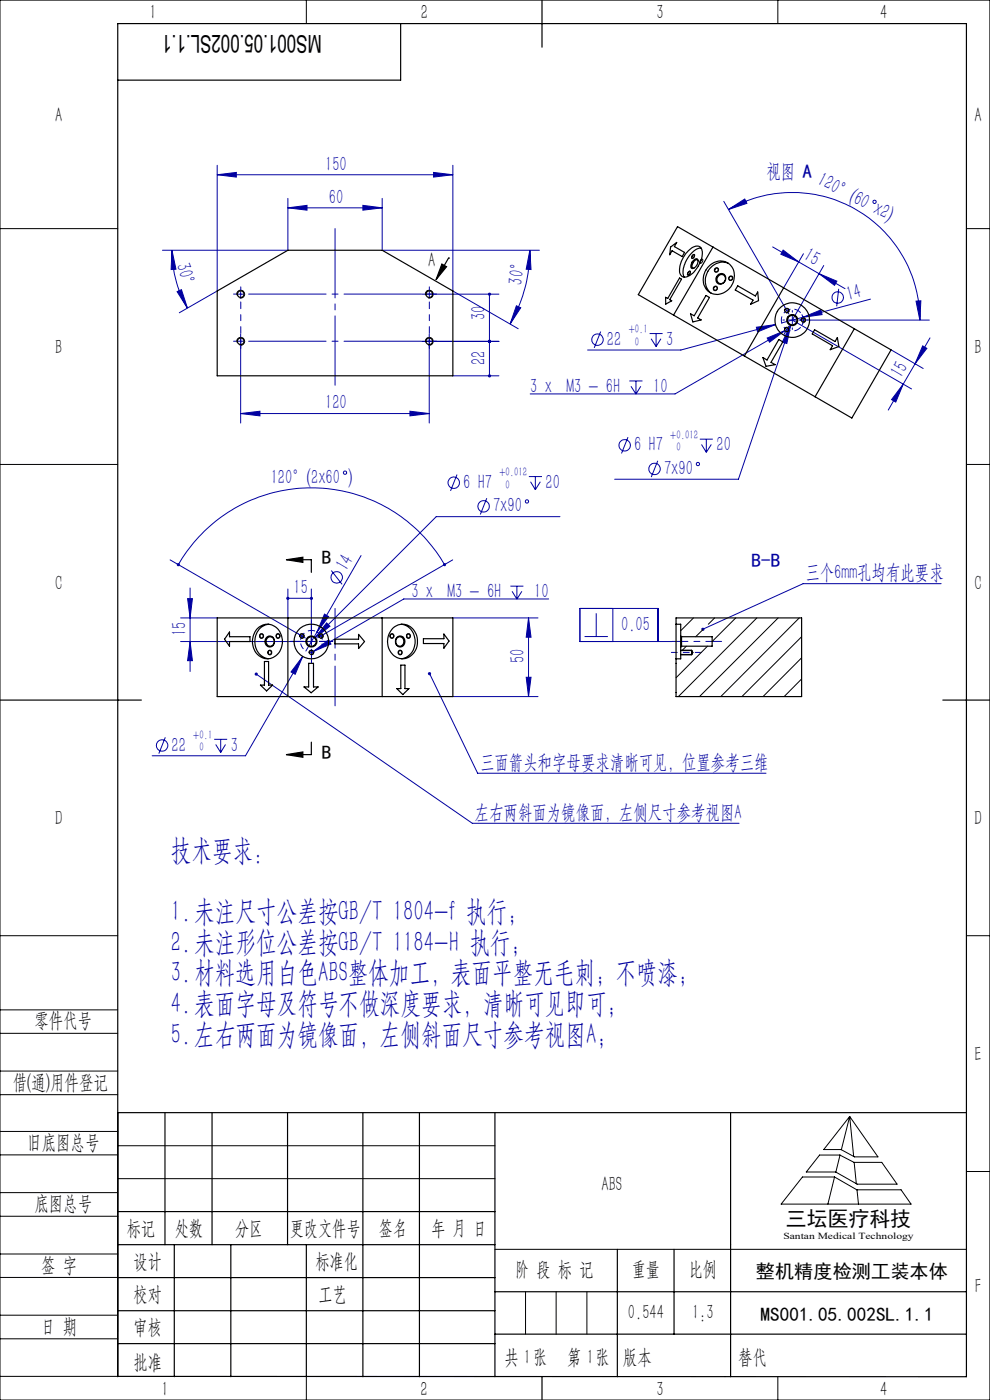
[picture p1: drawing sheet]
<svg xmlns="http://www.w3.org/2000/svg" width="210mm" height="297mm" viewBox="0 0 210 297" stroke-linecap="round" stroke-linejoin="round" font-family="sans-serif">
<g fill="none" stroke="#0000a0" stroke-width=".21">
<path d="M46.1 37.1l4-.5v1zM46.1 35.1v26.6l-8.1 4.7M46.1 37.1h50M92 36.6l4.1 .5-4.1 .5zM96.1 35.1v26.6l13.8 8M36.5 53.1l.8 4-1 .1zM36.5 53.1a25 25 0 0 0 3.3 12.3M61.1 44.1l4-.5v1zM61.1 42.1v11h-26.6M61.1 44.1h20M77 43.6l4.1 .5-4.1 .5zM81.1 42.1v11h33.3"/>
<path d="M112.4 53.1l.2 4.1-1-.1zM112.4 53.1a31.3 31.3 0 0 1-4.2 15.7M153.5 42.7l12.8 22.1M154.5 44.4l3.5-2.2 .4 .9zM154.5 44.4a27.1 27.1 0 0 1 40.6 23.5M163.9 52.4l15.3 8.8M166.1 53.1l3.3 2.5-3.8-1.7zM170.4 53.8l-4.2 7.3M173.7 58.1l3.8 1.6-.5 .8zM174.7 56.3l-6.6 11.6 25.3 14.6M37.6 61.9l.9-.4 1.3 3.9zM50.2 62.4h1.7"/>
<path d="M51 61.6v1.6M51 70.9v18.8M89.5 72.4h16.3M89.5 62.4h16.3M91.1 70.9v18.8M96.1 79.7h9.7M103.8 62.4v17.3M109.5 64.9l1 .4-2.3 3.5zM127.4 70.3l-1.4 3.5M137.8 70.8h2.7M138.1 71.9l1.1 1.6M139.2 70.8v2.7"/>
<path d="M140.2 71.9l-1 1.6M160.4 69.4l4.1-.5-3.8 1.5zM162.7 71.7l3.8-1.6-3.3 2.5zM164.5 68.9l-20.1 5.4h-19.8M166.5 65.2l.4 .7M166.5 70.1l-23.3 13.5h-30.7M166.9 65.9l.4 .7M166.9 65.9l-.6 .5M167.7 65.6l-.8 .3M167.7 68.9l-.8 4-1-.3zM167.7 68.9l-11.1 32.8h-26.2M170.1 66.7l.1 .2a2.31 2.31 0 0 1-.1 2"/>
<path d="M170.3 67.3l3.8-1.5 .3 .9zM171.6 67.9h25.5M177.9 61.3l-.4 3.7M184.6 63.5l-18.8 5M189 74.2l6.8 4M194.1 77.2l-5.7 9.8M194.3 63.9l1-.1-.2 4.1zM195.7 73.4l.9 .5-2.5 3.3zM197.3 71.7l-3.2 5.5M51 87.7l4.1-.5v1zM51 87.7h40.1M87 87.2l4.1 .5-4.1 .5z"/>
<path d="M133.2 92.7l-1.4 3.5M133.5 80.8h2.8M133.8 81.9l1.1 1.7M134.9 80.8v2.8M135.9 81.9l-1 1.7M139.5 97.8l-1.4 3.4M148.4 93.2h2.8M148.8 94.3l1 1.7M149.8 93.2v2.8M150.9 94.3l-1.1 1.7M191.6 81.5l-1.6 3.8-.9-.5zM36.1 118.8l26.8 15.5"/>
<path d="M37.8 119.8a32.6 32.6 0 0 1 56.5 0M76.6 117.9l-9.4 16.2M96 118.8l-26.9 15.5M96.9 100.7l-1.3 3.4M103.3 105.7l-1.4 3.4M112.2 101.1h2.8M112.5 102.2l1.1 1.7M113.6 101.1v2.8M114.6 102.2l-1 1.7M118.8 109.6h-26.3l-25.8 25.8M38.3 131.1h7.8M39.8 127h1l-.5 4.1z"/>
<path d="M40.3 124.7v17.7M40.3 136.1l.5 4.1h-1zM61.1 125v6.1M61.1 126.9h4.9M63.3 134.5l.7 .4M64 134.9l.8 .5M64 134.9l-.3 .8M64.2 139.3l-1.6 3.7-.9-.4zM64.2 139.3l-12.1 21h-19.8M64.6 134.3l-.6 .6M66 125v11.9M66.4 138.2l3.3-2.5 .5 .9z"/>
<path d="M66.9 136.1h-28.6M67.2 134.1l.6 .5 .5 .7M67.2 134.1l-2.3 4M68.8 130.3l.9 .5-2.5 3.3zM69.3 132.1l.7 .8-3.3 2.5zM70.3 121l2.3 3M96.1 131.1h18M108.3 124.4h2.7M108.6 125.4l1 1.7M109.6 124.4v2.7M110.7 125.4l-1.1 1.7M112.1 131.1l.5 4.1h-1z"/>
<path d="M112.1 131.1v16.7M116.4 127.1h-30.7l-19.3 11.1M124 135h4.9M126.5 130.1v4.9M130 129.1v7M139.6 136.1v-7h-16.6v7h19.6M199.6 123.8h-29.2l-21.3 9.7M35.1 156.4l-1.4 3.5M45.4 156.8h2.8M45.8 157.9l1 1.7M46.8 156.8v2.8M47.8 157.9l-1 1.7"/>
<path d="M54.4 143l45.8 31.7h56.6M91.1 142.9l10.2 21.1h61.2M96.1 147.8h18M111.6 143.7h1l-.5 4.1z"/>
<circle cx="185.5" cy="42.8" r=".34"/>
<circle cx="126.7" cy="72.1" r="1.21"/>
<circle cx="177.7" cy="63.1" r="1.2"/>
<circle cx="132.5" cy="94.5" r="1.22"/>
<circle cx="138.8" cy="99.5" r="1.22"/>
<circle cx="148" cy="98.4" r=".35"/>
<circle cx="73.2" cy="100.3" r=".36"/>
<circle cx="96.2" cy="102.4" r="1.22"/>
<circle cx="102.6" cy="107.4" r="1.21"/>
<circle cx="111.8" cy="106.4" r=".36"/>
<circle cx="71.4" cy="122.5" r="1.22"/>
<circle cx="34.4" cy="158.1" r="1.22"/>
</g>
<g fill="none" stroke="#000" stroke-width=".25">
<path d="M85 5v12h-60M115 0v10M93.7 56l1 .6-2.2 2.7zM95.1 54.7h.1M95.1 54.7l-2.6 4.6M60.7 118.7l3.5-.5v1.1zM60.7 118.7h5.3v2.7M146.7 137.9v1M0 148.5h30M66 157.4v2.7h-5.3M200 148.5h10M60.7 160.1l3.5-.6v1.2z"/>
<path d="M25 236h180M35 236v28.1M45 236v28.1M61 236v28.1M77 236v56.1M89 236v56.1M105 236v56.1M155 236v56.1M25 257h80M25 264.1h80M25 271h80M25 278.1h80"/>
<path d="M37 264.1v28M49 264.1v28M65 264.1v28M105 274h100M131 265v27.1M143 265v18M25 292l180 .1v-287.1h-180v287.1M25 285h80M105 283h100M115 292v5"/>
</g>
<g fill="none" stroke="#000" stroke-width=".21">
<path d="M0 0h210v297h-210zM65 0v5M165 0v5M0 48.5h25M146 57.7l.3-.2a.5 .5 0 0 1 0 .6 .5 .5 0 0 1-.5 .2zM147 54a.27 .27 0 0 1 .4 .1 .27 .27 0 0 1-.2 .4 .32 .32 0 0 1-.2 .4 .32 .32 0 0 1-.4-.2 .32 .32 0 0 1 .2-.4zM148.7 55.1a.27 .27 0 0 1 .4 0 .27 .27 0 0 1-.1 .4l-.2 .3a.27 .27 0 0 1-.4-.1 .27 .27 0 0 1 .2-.4zM205 48.5h5M50.2 62.6a.84 .84 0 0 1 .8-1 .84 .84 0 0 1 .9 .9 .84 .84 0 0 1-1.1 .7M50.2 72.6a.83 .83 0 0 1 .7-1 .83 .83 0 0 1 1 .8 .83 .83 0 0 1-1.1 .8M90.2 72.6a.82 .82 0 0 1 .7-1 .82 .82 0 0 1 1 .8 .82 .82 0 0 1-1.1 .8M90.2 62.6a.83 .83 0 0 1 .8-1 .83 .83 0 0 1 .9 .9 .83 .83 0 0 1-1.1 .7"/>
<path d="M166.4 66a.5 .5 0 0 1 .4-.6 .5 .5 0 0 1 .6 .5 .5 .5 0 0 1-.6 .5M166.4 70.1a.51 .51 0 0 1 .4-.7 .51 .51 0 0 1 .6 .6 .51 .51 0 0 1-.6 .4M169.9 68a.51 .51 0 0 1 .4-.6 .51 .51 0 0 1 .6 .6 .51 .51 0 0 1-.6 .4M0 98.5h25M205 98.5h5M63.5 135a.5 .5 0 0 1 .5-.6 .5 .5 0 0 1 .5 .6 .5 .5 0 0 1-.6 .4M65.6 138.6a.5 .5 0 0 1 .4-.7 .5 .5 0 0 1 .6 .6 .5 .5 0 0 1-.7 .4M67.6 135a.5 .5 0 0 1 .4-.6 .5 .5 0 0 1 .6 .6 .5 .5 0 0 1-.7 .4M144.4 137.9h2.3M144.4 138.9h2.3M0 198.5h25M205 198.5h5"/>
<path d="M0 214.2h25M0 219.2h25M0 232.2h25M0 227.2h25M25 236v56h-25M180.2 236.9l6 8.5h-4.9l-2.9-1.5h-3.7zM180.2 236.9l-1.7 7M180.2 236.9l.9 8.4M0 245h25M0 240h25M0 258h25M0 253h25"/>
<path d="M25 243.1h80M25 250h80M170.2 249.7h6.8l4.8 2.7h9.3l2.2 3h-27.6zM173.8 245h4.4l3 1.6h5.8l3.3 4.6h-8.5l-4.5-2.6h-6.3zM177 249.7l-1.4 5.7M178.2 245l-.9 3.6M181.2 246.6l.4 4.5M181.8 252.4l.3 3M205 248.5h5M0 271h25M0 266h25M0 279h25"/>
<path d="M105 265h100M111.5 274v9M118 274v9M124.5 274v9M0 284h25M65 292.1v4.9M153.7 292h.1M165 292v5"/>
<circle cx="152" cy="57.3" r=".47"/>
<circle cx="155" cy="59" r=".47"/>
<circle cx="151.8" cy="61.2" r=".46"/>
<circle cx="55.5" cy="134.9" r=".47"/>
<circle cx="57.3" cy="138.4" r=".47"/>
<circle cx="59" cy="134.9" r=".47"/>
<circle cx="83.1" cy="134.9" r=".46"/>
<circle cx="84.8" cy="138.4" r=".46"/>
<circle cx="86.6" cy="134.9" r=".46"/>
</g>
<path d="M165.9 67.1l-.2 .8 .2 .8M166.9 69.9l.8 .3M166.9 69.9l-.6-.5M168.5 70.2l.7-.3 .6-.5M169.8 66.4l-.6-.5-.7-.3M170.4 67.9l-.1-.8M170.4 67.9l-.1 .8M66.8 133.9l-.7-.2-.8 .2M68.1 134.9l-.5-.6M68.1 134.9l.3 .8" fill="none" stroke="#0000a0" stroke-width=".21" stroke-dasharray="30.5 1.3 1.3 1.3" stroke-linecap="butt"/>
<path d="M63.8 136.5a2.33 2.33 0 0 0 2.3 1.9 2.33 2.33 0 0 0 2.3-1.9" fill="none" stroke="#0000a0" stroke-width=".21" stroke-dasharray="30.5 1.3 1.3 1.3" stroke-dashoffset="29.2" stroke-linecap="butt"/>
<path d="M71.1 81.7v-33.2" fill="none" stroke="#0000a0" stroke-width=".21" stroke-dasharray="30.5 1.3 1.3 1.3" stroke-dashoffset="15.8"/>
<path d="M71.1 149.7v-20.6" fill="none" stroke="#0000a0" stroke-width=".21" stroke-dasharray="30.5 1.3 1.3 1.3" stroke-dashoffset="22.1"/>
<path d="M153.1 136.1h-10.5" fill="none" stroke="#0000a0" stroke-width=".21" stroke-dasharray="30.5 1.3 1.3 1.3" stroke-dashoffset="27.1"/>
<path d="M148.7 138.4h-6.3" fill="none" stroke="#0000a0" stroke-width=".21" stroke-dasharray="30.5 1.3 1.3 1.3" stroke-dashoffset="29.2"/>
<g fill="none" stroke="#0000a0" stroke-width=".21" stroke-dasharray="30.5 1.3 1.3 1.3">
<path d="M50.2 62.4h-.7M50.2 72.4h-.7M51.1 61.6v-.7M51.1 72.4v-.8M51.1 72.4h-.9M51.1 72.4v.8M51.1 72.4h.8M51.1 73.2v.7M91.1 62.4v-.8M91.1 62.4h-.9M91.1 62.4v.8M91.1 62.4h.8"/>
<path d="M91.1 61.6v-.7M91.1 72.4v-.8M91.1 72.4h-.9M91.1 72.4v.8M91.1 72.4h.8M91.1 73.2v.7M91.9 62.4h.7M91.9 72.4h.7M166.4 67.9h-.3M166.5 65.1l-.2-.3M166.5 70.6l-.2 .4M166.9 69.9l-.4 .7"/>
<path d="M166.9 69.9l.4-.7M168.1 67.9v-.8M168.1 67.9h-.9M168.1 67.9v.8M168.1 67.9h.8M168.1 66.2v-.3M168.1 69.6v.3M169.7 67.9h.4M170.4 67.9h.8M170.4 67.9h-.8M171.2 67.9h.5M63.3 134.5l-.3-.2"/>
<path d="M64.4 136.1h-2.8M66.1 134.4v-2.8M66.1 137.7v2.9M66.1 136.1h.8M66.1 136.1v-.9M66.1 136.1h-.9M66.1 136.1v.8M67.7 136.1h2.9M68.1 134.9l.7-.4M68.1 134.9l-.7 .4M68.8 134.5l.4-.2"/>
</g>
<path d="M52.7 62.4h36.7M52.7 72.4h36.7" fill="none" stroke="#0000a0" stroke-width=".21" stroke-dasharray="30.5 1.3 1.3 1.3" stroke-dashoffset="14.1"/>
<path d="M51.1 70.7v-6.6M91.1 70.7v-6.6" fill="none" stroke="#0000a0" stroke-width=".21" stroke-dasharray="30.5 1.3 1.3 1.3" stroke-dashoffset="29.1"/>
<g fill="#000">
<path d="M93.7 56l1 .6-2.2 2.7z"/>
<path d="M60.7 118.7l3.5-.5v1.1zM60.7 160.1l3.5-.6v1.2z"/>
</g>
<g fill="#0000a0">
<path d="M170.3 67.3l3.8-1.5 .3 .9z"/>
<path d="M68.8 130.3l.9 .5-2.5 3.3z"/>
<path d="M148.9 133.2a.34 .34 0 0 1 .5 .1 .34 .34 0 0 1-.1 .5 .34 .34 0 0 1-.5-.2l.3-.1-.3 .1z"/>
<path d="M194.3 63.9l1-.1-.2 4.1zM154.5 44.4l3.5-2.2 .4 .9z"/>
<path d="M94.1 119.5a.34 .34 0 0 0-.1 .5 .34 .34 0 0 0 .5 .1l-.2-.3 .2 .3 .1-.2a.34 .34 0 0 0-.1-.4 .34 .34 0 0 0-.4 0zM37.6 119.6l-.1 .3 .1 .2 .2-.3-.2 .3a.35 .35 0 0 0 .5-.1 .35 .35 0 0 0-.1-.5 .35 .35 0 0 0-.4 .1z"/>
<path d="M64.2 139.3l-2.5 3.3 .9 .4zM66.4 138.2l3.8-1.6-.5-.9zM69.3 132.1l-2.6 3.3 3.3-2.5zM162.7 71.7l.5 .9 3.3-2.5zM160.4 69.4l.3 1 3.8-1.5zM167.7 68.9l-1.8 3.7 1 .3z"/>
<path d="M61.1 44.1l4-.5v1zM77 43.6l4.1 .5-4.1 .5z"/>
<path d="M60.9 126.6l-.2 .3h.4h-.4a.33 .33 0 0 0 .4 .4 .33 .33 0 0 0 .3-.5 .33 .33 0 0 0-.5-.2zM65.8 126.7a.34 .34 0 0 0 .1 .6 .34 .34 0 0 0 .5-.4h-.4h.4a.33 .33 0 0 0-.2-.3 .33 .33 0 0 0-.4 .1z"/>
<path d="M191.6 81.5l-1.6 3.8-.9-.5zM195.7 73.4l.9 .5-2.5 3.3z"/>
<path d="M109.5 64.9l1 .4-2.3 3.5zM112.4 53.1l.2 4.1-1-.1z"/>
<path d="M103.5 72.2a.34 .34 0 0 0 .2 .5 .34 .34 0 0 0 .4-.2 .34 .34 0 0 0-.3-.4v.3v-.3zM103.5 79.6a.35 .35 0 0 0 .3 .5v-.4v.4a.35 .35 0 0 0 .3-.6 .35 .35 0 0 0-.6 .1zM103.6 62.2a.33 .33 0 0 0 0 .5 .33 .33 0 0 0 .5-.2 .33 .33 0 0 0-.3-.4v.3v-.3zM103.6 72.1v.1a.33 .33 0 0 0-.1 .3 .33 .33 0 0 0 .3 .2v-.3v.3a.34 .34 0 0 0 .4-.4 .34 .34 0 0 0-.6-.2z"/>
<path d="M112.1 131.1l.5 4.1h-1zM111.6 143.7h1l-.5 4.1zM39.8 127h1l-.5 4.1zM40.3 136.1l.5 4.1h-1z"/>
<path d="M36.5 53.1l.8 4-1 .1zM37.6 61.9l.9-.4 1.3 3.9z"/>
<path d="M166.1 53.1l3.3 2.5-3.8-1.7zM173.7 58.1l3.8 1.6-.5 .8z"/>
<path d="M46.1 37.1l4-.5v1zM92 36.6l4.1 .5-4.1 .5z"/>
<path d="M51 87.7l4.1-.5v1zM87 87.2l4.1 .5-4.1 .5z"/>
<path d="M54.1 142.8a.34 .34 0 0 0 .1 .5 .34 .34 0 0 0 .5-.3 .34 .34 0 0 0-.5-.3l-.1 .1 .3 .2zM90.9 142.6a.35 .35 0 0 0-.1 .5 .35 .35 0 0 0 .5 0 .35 .35 0 0 0-.2-.5h-.2l.2 .3z"/>
</g>
<g fill="none" stroke="#000" stroke-width=".25">
<path d="M142.2 52.4l1.3-1-.4 .9 2.1 1.2-.5 .9-2.1-1.2-.5 .8zM143.7 48.1l45.3 26.1-8.3 14.5-45.3-26.2zM144.1 59l.5 .2-2.5 4.4 .4 .2-1.3 .7v-1.4l.4 .2zM146 53.2a2.06 2.06 0 0 1 2.6-.8 3.5 3.5 0 0 1-.5 4l-.1 .3a3.3 3.3 0 0 1-3.1 2 1.94 1.94 0 0 1-.6-2.5l.1-.3a6.4 6.4 0 0 1 1.6-2.7zM146 57.7l.2-.1a.25 .25 0 0 1 .3 .2 .25 .25 0 0 1-.2 .3l-.2 .2a.3 .3 0 0 1-.3-.3 .3 .3 0 0 1 .2-.3zM146.9 54.2l.2-.2a.36 .36 0 0 1 .1 .5 .36 .36 0 0 1-.4 .1zM147 55.3a.54 .54 0 0 1 .6-.4 .54 .54 0 0 1 .5 .4l-.3 .9a.81 .81 0 0 1-1.2 .6v-.6zM148.1 55.3a.54 .54 0 0 0-.6-.2 .54 .54 0 0 0-.4 .5 .81 .81 0 0 0 0 1.3h.1M148.7 52.6a4.5 4.5 0 0 0-3.4 3.4 3.2 3.2 0 0 0-.1 2.8M148.7 55.1l-.2 .6M150.1 56.7a3.1 3.1 0 0 1 3.4-1.3 3.1 3.1 0 0 1 2.3 2.7 3.8 3.8 0 0 1-4.9 4.1 3.5 3.5 0 0 1-.8-5.5zM151.2 52.4l-8.3 14.4"/>
<path d="M152.2 58.5a1.04 1.04 0 0 1 1.6-.1 1.04 1.04 0 0 1-.3 1.6 1.01 1.01 0 0 1-1.4 0 1.01 1.01 0 0 1 .1-1.5zM152.5 58.5a.91 .91 0 0 1 1.4 .3 .91 .91 0 0 1-.7 1.3 .89 .89 0 0 1-1.1-.5 .89 .89 0 0 1 .4-1.1zM154.5 55.9a3.8 3.8 0 0 0-4.7 4.7l.4 .9 .6 .7M46.1 61.7l15-8.6h20l15 8.6v18h-50zM149.8 62.7l.7 .4-2.5 4.3 .7 .5-1.7 .4-.5-1.7 .7 .4zM156.5 60.6l3.7 2.2 .5-.9 .2 1.9-1.7 .8 .5-.9-3.7-2.2zM165.2 72l.9 .5-2.6 4.4 .9 .5-1.9 .3-.7-1.9 .9 .6zM166.2 61.1l-8.3 14.4M172.8 70l4.3 2.5 .5-.9 .3 1.9-1.8 .7 .5-.9-4.3-2.5zM181.2 69.7l-8.3 14.5M46.1 131.1h50v16.7h-50zM48.7 134.1v1h4.3v1h-4.3v1l-1.1-1.5z"/>
<path d="M54.5 133.5a3.1 3.1 0 0 1 3.3-.9 3.1 3.1 0 0 1 2 2.8 3.3 3.3 0 0 1-4.3 4.1 4 4 0 0 1-1-6zM56.6 135.2a1.12 1.12 0 0 1 1.6 .5 1.12 1.12 0 0 1-.8 1.5 1.16 1.16 0 0 1-1.1-.7 1.16 1.16 0 0 1 .3-1.3zM56.8 135.3a.93 .93 0 0 1 1.4 .8 .93 .93 0 0 1-1.4 .8 1.11 1.11 0 0 1 0-1.6zM57 132.4a3.8 3.8 0 0 0-1.8 6.5l.8 .6 1 .2M61.1 131.1v16.7M71 135.6h5.1v-1l1.2 1.5-1.2 1.5v-1h-5.1zM81.1 131.1v16.7M83.4 133.2a3.1 3.1 0 0 1 3.4-.4 3.1 3.1 0 0 1 1.7 2.9 3.3 3.3 0 0 1-4.3 3.8 4 4 0 0 1-.8-6.3zM84.2 135.4a.96 .96 0 0 1 1.4 .3 .96 .96 0 0 1-.5 1.4 .99 .99 0 0 1-1.1-.5 .99 .99 0 0 1 .2-1.2zM84.2 135.2a1.12 1.12 0 0 1 1.7 .5 1.12 1.12 0 0 1-.8 1.5 1.16 1.16 0 0 1-1.2-.7 1.16 1.16 0 0 1 .3-1.3zM85.1 132.4a3.8 3.8 0 0 1 1.8 6.5l-.8 .6-1 .2M89.8 135.5h4.4v-1l1 1.5-1 1.5v-1h-4.4z"/>
<path d="M143.4 132.4v7.4M143.4 132.4v-1.3h26.6v16.7h-26.6v-8M143.4 132.4h1v2.5M144.4 134.9v2.4M144.4 138v.8M144.4 138.8v1h-1M144.4 137.3v.7M144.4 138.8h2.3M144.4 138h2.3M144.4 134.9l.2 .2M144.6 135.1v2M144.6 135.1h6.5v2h-6.5"/>
<path d="M144.6 137.1l-.2 .2M146.7 138v.8M146.7 138l.3 .4-.3 .4M56.1 140.3h.9v5h.8l-1.2 1.3-1.4-1.3h.9zM65.5 140.7h1v5h1l-1.5 1.3-1.5-1.3h1zM85 141.1h.9v5h.8l-1.3 1.3-1.2-1.3h.8z"/>
<circle cx="152" cy="57.3" r=".4"/>
<circle cx="155" cy="59.1" r=".39"/>
<circle cx="51" cy="72.4" r=".71"/>
<circle cx="51.1" cy="62.4" r=".71"/>
<circle cx="91" cy="72.4" r=".7"/>
<circle cx="91.1" cy="62.4" r=".71"/>
<circle cx="151.8" cy="61.2" r=".4"/>
<circle cx="166.9" cy="69.9" r=".43"/>
<circle cx="166.9" cy="65.9" r=".43"/>
<circle cx="168" cy="67.9" r=".99"/>
<circle cx="168" cy="67.9" r="1.17"/>
<circle cx="168.1" cy="67.9" r="3.7"/>
<circle cx="170.4" cy="67.9" r=".42"/>
<circle cx="55.5" cy="134.9" r=".4"/>
<circle cx="57.2" cy="138.4" r=".38"/>
<circle cx="59" cy="134.9" r=".39"/>
<circle cx="64" cy="134.9" r=".43"/>
<circle cx="66" cy="136.1" r="3.7"/>
<circle cx="66" cy="136.1" r="1.17"/>
<circle cx="66.1" cy="138.4" r=".4"/>
<circle cx="66.1" cy="136.1" r="1"/>
<circle cx="68.1" cy="134.9" r=".43"/>
<circle cx="83.2" cy="134.9" r=".4"/>
<circle cx="84.9" cy="138.4" r=".38"/>
<circle cx="86.7" cy="134.9" r=".39"/>
</g>
<path d="M145.6 137.1l-.9 .9M147.1 131.1l-2.7 2.7M149.1 133.6l-1.5 1.5M150.1 137.1l-6.7 6.7M151.6 131.1l-1.4 1.3M156.1 131.1l-5 5M160.5 131.1l-16.6 16.7M165.1 131.1l-16.7 16.7M169.5 131.1l-16.6 16.7M170 135.1l-12.6 12.7M170 139.6l-8.1 8.2M170 144l-3.7 3.8" fill="none" stroke="#000" stroke-width=".21"/>
<g font-size="6.3" fill="#0000a0">
<text x="36.2" y="182.4">技术要求：</text>
<text x="36.2" y="195.4">1.未注尺寸公差按GB/T 1804-f 执行；</text>
<text x="36.2" y="201.9">2.未注形位公差按GB/T 1184-H 执行；</text>
<text x="36.2" y="208.4">3.材料选用白色ABS整体加工，表面平整无毛刺；不喷漆；</text>
<text x="36.2" y="214.9">4.表面字母及符号不做深度要求，清晰可见即可；</text>
<text x="36.2" y="221.4">5.左右两面为镜像面，左侧斜面尺寸参考视图A;</text>
</g>
<text font-size="5.2" x="68.2" y="7.3" transform="rotate(-180 68.2 7.3)">MS001.05.002SL.1.1</text>
<g font-size="4.4" fill="#010000">
<text x="31.7" y="4.1">1</text>
<text x="89.2" y="4.1">2</text>
<text x="139.2" y="4.1">3</text>
<text x="186.7" y="4.1">4</text>
<text x="156.6" y="289.5">替代</text>
</g>
<g font-size="4.4">
<text x="11.7" y="25.9">A</text>
<text x="206.7" y="25.9">A</text>
<text x="90.8" y="56.6">A</text>
<text x="11.7" y="75.1">B</text>
<text x="206.7" y="75.1">B</text>
<text x="11.7" y="125.1">C</text>
<text x="206.7" y="125.1">C</text>
<text x="11.7" y="175.1">D</text>
<text x="206.7" y="175.1">D</text>
<text x="7.3" y="217.9">零件代号</text>
<text x="206.7" y="225.1">E</text>
<text x="2.7" y="231">借(通)用件登记</text>
<text x="5.8" y="243.7">旧底图总号</text>
<text x="7.3" y="256.8">底图总号</text>
<text x="127.6" y="252.6">ABS</text>
<text x="26.9" y="261.9">标记</text>
<text x="37.1" y="261.9">处数</text>
<text x="49.9" y="261.9">分区</text>
<text x="61.5" y="261.9">更改文件号</text>
<text x="80.4" y="261.9">签名</text>
<text x="91.5" y="261.9">年 月 日</text>
<text x="166.7" y="260.1">三坛医疗科技</text>
<text x="8.7" y="269.8">签 字</text>
<text x="28.3" y="268.9">设计</text>
<text x="66.9" y="268.9">标准化</text>
<text x="109.3" y="270.8">阶 段 标 记</text>
<text x="134" y="270.8">重量</text>
<text x="146.1" y="270.8">比例</text>
<text x="206.8" y="274.4">F</text>
<text x="28.3" y="276">校对</text>
<text x="67.6" y="276">工艺</text>
<text x="133.2" y="279.8">0.544</text>
<text x="146.8" y="279.8">1:3</text>
<text x="8.7" y="282.9">日 期</text>
<text x="28.3" y="283">审核</text>
<text x="28.3" y="290.4">批准</text>
<text x="107" y="289.5">共 张</text>
<text x="111.1" y="289.5">1</text>
<text x="120.3" y="289.5">第 张</text>
<text x="124.5" y="289.5">1</text>
<text x="132.1" y="289.5">版本</text>
<text x="34.2" y="296.1">1</text>
<text x="89.2" y="296.2">2</text>
<text x="139.2" y="296.2">3</text>
<text x="186.7" y="296.2">4</text>
</g>
<g font-size="4.4" fill="#0000a0">
<text x="69" y="36.2">150</text>
<text x="162.6" y="37.7">视图 A</text>
<text x="173.1" y="39.1" transform="rotate(27 173.1 39.1)">120°(60 x2)</text>
<text x="69.7" y="43.2">60</text>
<text x="37.4" y="56.2" transform="rotate(75 37.4 56.2)">30°</text>
<text x="170.2" y="55" transform="rotate(30 170.2 55)">15</text>
<text x="110.8" y="60.6" transform="rotate(-82 110.8 60.6)">30°</text>
<text x="180" y="63.8" transform="rotate(-15 180 63.8)">14</text>
<text x="103" y="67.9" transform="rotate(-90 103 67.9)">30</text>
<text x="103" y="77.5" transform="rotate(-90 103 77.5)">22</text>
<text x="128.8" y="73.3">22</text>
<text x="141.3" y="73.3">3</text>
<text x="112.5" y="83.4">3 x M3 - 6H</text>
<text x="138.6" y="83.4">10</text>
<text x="191.3" y="80.4" transform="rotate(-60 191.3 80.4)">15</text>
<text x="69" y="86.8">120</text>
<text x="134.5" y="95.8">6 H7</text>
<text x="152" y="95.8">20</text>
<text x="140.9" y="100.8">7x90</text>
<text x="57.4" y="102.6">120°(2x60 )</text>
<text x="98.3" y="103.7">6 H7</text>
<text x="115.7" y="103.7">20</text>
<text x="104.6" y="108.7">7x90</text>
<text x="73.6" y="121.4" transform="rotate(-60 73.6 121.4)">14</text>
<text x="170.9" y="122.9">三个6mm孔均有此要求</text>
<text x="62.3" y="126">15</text>
<text x="87.3" y="126.9">3 x M3 - 6H</text>
<text x="113.3" y="126.9">10</text>
<text x="39.5" y="134.9" transform="rotate(-90 39.5 134.9)">15</text>
<text x="131.8" y="133.9">0.05</text>
<text x="111.3" y="140.6" transform="rotate(-90 111.3 140.6)">50</text>
<text x="36.4" y="159.4">22</text>
<text x="49" y="159.4">3</text>
<text x="101.8" y="163.1">三面箭头和字母要求清晰可见，位置参考三维</text>
<text x="100.7" y="173.8">左右两斜面为镜像面，左侧尺寸参考视图A</text>
</g>
<g font-size="4.1">
<text x="68.3" y="119.6">B</text>
<text x="68.3" y="160.9">B</text>
<text x="160.3" y="271.1">整机精度检测工装本体</text>
<text x="161.3" y="280.2">MS001.05.002SL.1.1</text>
</g>
<text font-size="4.1" fill="#0000a0" x="159.4" y="120.4">B-B</text>
<g font-size="2.6" fill="#0000a0">
<text x="133.4" y="70.7">+0.1</text>
<text x="134.7" y="73.3">0</text>
<text x="142.2" y="93.1">+0.012</text>
<text x="143.5" y="95.8">0</text>
<text x="105.9" y="101.1">+0.012</text>
<text x="107.2" y="103.7">0</text>
<text x="41" y="156.8">+0.1</text>
<text x="42.3" y="159.4">0</text>
</g>
<text font-size="2" x="166.2" y="262.8">Santan Medical Technology</text>
</svg>
